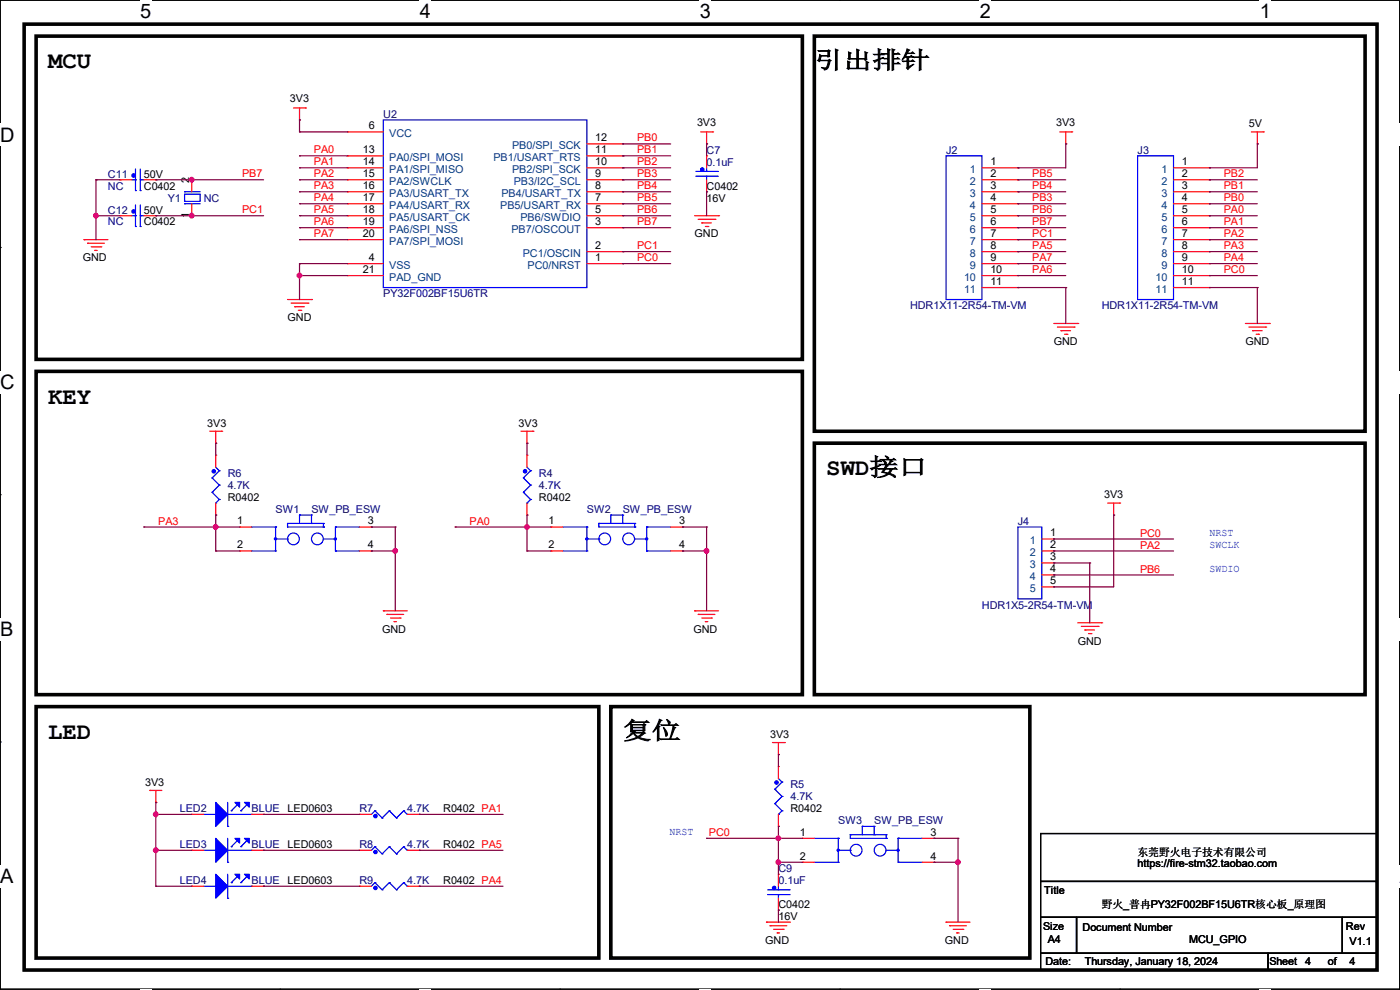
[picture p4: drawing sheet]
<svg xmlns="http://www.w3.org/2000/svg" width="297mm" height="210mm" viewBox="0 0 297 210" stroke-linecap="round" stroke-linejoin="round" font-family="sans-serif">
<path d="M0 0h297v209.8h-297z" fill="none" stroke="#000" stroke-width=".25"/>
<g fill="#fff">
<path d="M29.7 0h2.4v4.8h-2.4z"/>
<path d="M29.7 209.8h2.4v.2h-2.4z"/>
</g>
<path d="M59.4 0h.1M59.4 209.8h.1" fill="none" stroke="#000" stroke-width=".25"/>
<g fill="#fff">
<path d="M89.1 0h2.3v4.8h-2.3z"/>
<path d="M89.1 209.8h2.3v.2h-2.3z"/>
</g>
<path d="M118.8 0h.1M118.8 209.8h.1" fill="none" stroke="#000" stroke-width=".25"/>
<g fill="#fff">
<path d="M148.5 0h2.3v4.8h-2.3z"/>
<path d="M148.5 209.8h2.3v.2h-2.3z"/>
</g>
<path d="M178.2 0h.1M178.2 209.8h.1" fill="none" stroke="#000" stroke-width=".25"/>
<g fill="#fff">
<path d="M207.9 0h2.3v4.8h-2.3z"/>
<path d="M207.9 209.8h2.3v.2h-2.3z"/>
</g>
<path d="M237.6 0h.1M237.6 209.8h.1" fill="none" stroke="#000" stroke-width=".25"/>
<g fill="#fff">
<path d="M267.3 0h2.3v4.8h-2.3z"/>
<path d="M267.3 209.8h2.3v.2h-2.3z"/>
<path d="M0 26.2h3.1v4.8h-3.1z"/>
<path d="M297 26.2v4.8z"/>
<path d="M0 78.7h3.1v4.7h-3.1z"/>
<path d="M297 78.7v4.7z"/>
</g>
<path d="M0 52.5h.1M297 52.5h.1" fill="none" stroke="#000" stroke-width=".25"/>
<g fill="#fff">
<path d="M0 131.1h2.9v4.8h-2.9z"/>
<path d="M297 131.1v4.8z"/>
</g>
<path d="M0 104.9h.1M297 104.9h.1" fill="none" stroke="#000" stroke-width=".25"/>
<g fill="#fff">
<path d="M0 183.6h2.9v4.7h-2.9z"/>
<path d="M296.9 183.6h.1v4.7h-.1z"/>
</g>
<path d="M0 157.4h.1M297 157.4h.1M220.8 176.8h71.3v10.2h-71.3zM220.8 187h71.3v7.6h-71.3zM220.8 194.6h7.6v7.6h-7.6zM228.4 194.6h56.4v7.6h-56.4zM284.8 194.6h7.3v7.6h-7.3zM220.8 202.2h48.2v3.6h-48.2zM269 202.2h23.1v3.6h-23.1z" fill="none" stroke="#000" stroke-width=".25"/>
<path d="M5.1 5.1h287v200.7h-287zM7.7 7.7h162.5v68.5h-162.5zM172.8 7.7h116.8v83.8h-116.8zM7.7 78.8h162.5v68.6h-162.5zM172.8 94h116.8v53.4h-116.8zM7.7 149.9h119.3v53.3h-119.3zM129.6 149.9h88.9v53.3h-88.9z" fill="none" stroke="#000" stroke-width=".76"/>
<g fill="none" stroke="#f00" stroke-width=".25">
<path d="M25.4 38.1h.1M25.4 38.1h2.6M30.5 38.1h2.6M33.1 38.1h.1M40.7 38.1h.1M40.7 38.1v2.6M62.3 22.9h2.5M63.5 25.4h.1M63.5 22.9v2.5M64.8 22.9h.1M73.7 28h.1M73.7 33.1h.1"/>
<path d="M73.7 35.6h.1M73.7 38.1h.1M73.7 28h7.6M73.7 35.6h7.6M73.7 38.1h7.6M73.7 33.1h7.6M124.5 35.6h7.6M124.5 38.1h7.6M124.5 33.1h7.6M124.5 30.5h7.6M132.1 38.1h.1M132.1 35.6h.1"/>
<path d="M132.1 33.1h.1M132.1 30.5h.1M148.6 28h2.6M149.9 30.5h.1M149.9 33.1h.1M149.9 28v2.5M149.9 33.1v2.5M149.9 38.1v2.6M151.2 28h.1M208.3 35.6h7.6M208.3 38.1h7.6M215.9 35.6h.1"/>
<path d="M215.9 38.1h.1M224.8 28h2.6M226.1 30.5h.1M226.1 28v2.5M227.4 28h.1M249 35.6h7.6M249 38.1h7.6M256.6 35.6h.1M256.6 38.1h.1M265.5 28h2.5M266.7 30.5h.1M266.7 28v2.5"/>
<path d="M268 28h.1M17.8 50.8h.1M17.8 50.8h5.1M18.6 51.6h.1M18.6 51.6h3.5M19.3 52.4h2.1M20.1 53.1h.1M20.1 53.1h.5M21.4 52.4h.1M25.4 45.8h.1M25.4 45.8h2.6M30.5 45.8h2.6"/>
<path d="M33.1 45.8h.1M40.7 45.8h.1M40.7 43.2v2.6M73.7 55.9h.1M73.7 40.7h.1M73.7 43.2h.1M73.7 45.8h.1M73.7 48.3h.1M73.7 50.8h.1M73.7 58.5h.1M73.7 45.8h7.6M73.7 50.8h7.6"/>
<path d="M73.7 40.7h7.6M73.7 43.2h7.6M73.7 48.3h7.6M73.7 55.9h7.6M73.7 58.5h7.6M124.5 45.8h7.6M124.5 40.7h7.6M124.5 43.2h7.6M124.5 48.3h7.6M124.5 53.4h7.6M124.5 55.9h7.6M132.1 55.9h.1"/>
<path d="M132.1 53.4h.1M132.1 48.3h.1M132.1 45.8h.1M132.1 43.2h.1M132.1 40.7h.1M147.4 45.8h5M148.1 46.5h3.6M148.9 47.3h.1M148.9 47.3h2M149.6 48h.6M149.9 40.7h.1M150.2 48h.1"/>
<path d="M151.7 46.5h.1M152.4 45.8h.1M208.3 45.8h7.6M208.3 50.8h7.6M208.3 40.7h7.6M208.3 43.2h7.6M208.3 48.3h7.6M208.3 53.4h7.6M208.3 55.9h7.6M208.3 58.5h7.6M215.9 40.7h.1M215.9 43.2h.1"/>
<path d="M215.9 45.8h.1M215.9 48.3h.1M215.9 50.8h.1M215.9 53.4h.1M215.9 55.9h.1M215.9 58.5h.1M249 45.8h7.6M249 50.8h7.6M249 40.7h7.6M249 43.2h7.6M249 48.3h7.6M249 53.4h7.6"/>
<path d="M249 55.9h7.6M249 58.5h7.6M256.6 40.7h.1M256.6 43.2h.1M256.6 45.8h.1M256.6 48.3h.1M256.6 50.8h.1M256.6 53.4h.1M256.6 55.9h.1M256.6 58.5h.1M61 63.5h5.1M61.8 64.3h3.5"/>
<path d="M62.5 65.1h.1M62.5 65.1h2.1M63.3 65.8h.5M63.8 65.8h.1M65.3 64.3h.1M66.1 63.5h.1M208.3 61h7.6M215.9 61h.1M223.6 68.6h5M224.3 69.4h3.6M225.1 70.1h.1M225.1 70.1h2"/>
<path d="M225.8 70.9h.6M226.4 70.9h.1M227.9 69.4h.1M228.6 68.6h.1M249 61h7.6M256.6 61h.1M264.2 68.6h5.1M265 69.4h3.5M265.7 70.1h.1M265.7 70.1h2.1M266.5 70.9h.5M267 70.9h.1"/>
<path d="M268.5 69.4h.1M269.3 68.6h.1M44.5 91.5h2.5M45.8 94h.1M45.8 96.6h.1M45.8 91.5v2.5M45.8 96.6v2.5M47 91.5h.1M110.5 91.5h2.6M111.8 94h.1M111.8 96.6h.1M111.8 91.5v2.5"/>
<path d="M111.8 96.6v2.5M113.1 91.5h.1M45.8 109.3h.1M45.8 106.7v2.6M50.8 111.8h.1M50.8 116.9h.1M50.8 111.8h2.6M50.8 116.9h2.6M76.2 111.8h2.6M76.2 116.9h2.6M78.8 111.8h.1M78.8 116.9h.1"/>
<path d="M111.8 109.3h.1M111.8 106.7v2.6M116.9 111.8h.1M116.9 116.9h.1M116.9 111.8h2.5M116.9 116.9h2.5M142.3 111.8h2.5M142.3 116.9h2.5M144.8 111.8h.1M144.8 116.9h.1M221 116.9h2.6M221 114.3h2.6"/>
<path d="M221 119.4h2.6M223.6 114.3h.1M223.6 116.9h.1M223.6 119.4h.1M235 106.7h2.5M236.3 109.3h.1M236.3 106.7v2.6M237.5 106.7h.1M81.3 129.6h.1M81.3 129.6h5.1M82.1 130.3h.1M82.1 130.3h3.5"/>
<path d="M82.8 131.1h2.1M83.6 131.9h.1M83.6 131.9h.5M84.9 131.1h.1M147.4 129.6h.1M147.4 129.6h5M148.1 130.3h.1M148.1 130.3h3.6M148.9 131.1h2M149.6 131.9h.1M149.6 131.9h.6M150.9 131.1h.1"/>
<path d="M221 122h2.6M221 124.5h2.6M223.6 122h.1M223.6 124.5h.1M228.6 132.1h5.1M229.4 132.9h3.6M230.2 133.6h.1M230.2 133.6h2M230.9 134.4h.5M231.4 134.4h.1M233 132.9h.1M233.7 132.1h.1"/>
<path d="M163.9 157.5h2.5M165.1 157.5v2.6M166.4 157.5h.1M31.8 167.7h.1M31.8 167.7h2.5M33.1 170.2h.1M33.1 167.7v2.5M40.7 172.8h.1M40.7 172.8h2.5M53.4 172.8h2.5M55.9 172.8h.1M76.2 172.8h.1"/>
<path d="M76.2 172.8h2.6M86.4 172.8h2.5M88.9 172.8h.1M165.1 160.1h.1M165.1 162.6h.1M165.1 175.3h.1M165.1 162.6v2.5M165.1 172.8v2.5M170.2 177.8h.1M170.2 177.8h2.6M195.6 177.8h2.6M198.2 177.8h.1"/>
<path d="M40.7 180.4h.1M40.7 188h.1M40.7 180.4h2.5M40.7 188h2.5M53.4 180.4h2.5M53.4 188h2.5M55.9 180.4h.1M55.9 188h.1M76.2 180.4h.1M76.2 188h.1M76.2 180.4h2.6M76.2 188h2.6"/>
<path d="M86.4 180.4h2.5M86.4 188h2.5M88.9 180.4h.1M88.9 188h.1M162.6 195.6h.1M162.6 195.6h5.1M163.4 196.4h.1M163.4 196.4h3.5M164.1 197.1h2.1M164.9 197.9h.1M164.9 197.9h.5M165.1 185.5h.1"/>
<path d="M165.1 193.1h.1M165.1 185.5v2.5M165.1 190.5v2.6M166.2 197.1h.1M170.2 182.9h.1M170.2 182.9h2.6M195.6 182.9h2.6M198.2 182.9h.1M200.7 195.6h.1M200.7 195.6h5.1M201.5 196.4h.1M201.5 196.4h3.5"/>
<path d="M202.2 197.1h2.1M203 197.9h.1M203 197.9h.5M204.3 197.1h.1"/>
</g>
<g fill="#00f" stroke="#00f" stroke-width=".25">
<path d="M45.8 177.8l2.5 2.6-2.5 2.5z"/>
<path d="M49.8 177.8h1v1.1z"/>
<path d="M51.9 177.8h1v1.1z"/>
<path d="M45.8 185.5l2.5 2.5-2.5 2.5z"/>
<path d="M49.8 185.5h1v1z"/>
<path d="M51.9 185.5h1v1z"/>
<path d="M45.8 170.2l2.5 2.6-2.5 2.5z"/>
<path d="M49.8 170.2h1v1z"/>
<path d="M51.9 170.2h1v1z"/>
<circle cx="79.6" cy="173.1" r=".36"/>
<circle cx="164.2" cy="188.4" r=".36"/>
<circle cx="45.4" cy="100" r=".36"/>
<circle cx="111.4" cy="100" r=".36"/>
<circle cx="28.3" cy="37.2" r=".36"/>
<circle cx="149" cy="36" r=".36"/>
<circle cx="79.6" cy="180.7" r=".36"/>
<circle cx="124.5" cy="114.3" r=".23"/>
<circle cx="137.2" cy="114.3" r=".23"/>
<circle cx="28.3" cy="44.9" r=".36"/>
<circle cx="177.8" cy="180.4" r=".23"/>
<circle cx="190.5" cy="180.4" r=".23"/>
<circle cx="58.4" cy="114.3" r=".23"/>
<circle cx="71.1" cy="114.3" r=".23"/>
<circle cx="79.6" cy="188.4" r=".36"/>
<circle cx="164.7" cy="166" r=".36"/>
</g>
<g fill="none" stroke="#00f" stroke-width=".25">
<path d="M28 38.1h.7M28.7 38.1h.1M28.7 35.9v4.5M29.8 38.1h.1M29.8 35.9v4.5M29.8 38.1h.7M81.3 25.4h43.2v35.6h-43.2zM147.6 37.4h4.6M147.6 36.4h4.6M149.9 37.4h.1M149.9 36.4h.1M149.9 35.6v.8"/>
<path d="M149.9 37.4v.7M152.2 37.4h.1M152.2 36.4h.1M200.7 33.1h7.6v30.4h-7.6zM241.3 33.1h7.7v30.4h-7.7zM28 45.8h.7M28.7 40.4h.1M28.7 48h.1M28.7 45.8h.1M28.7 43.5v4.5M29.8 40.4h.1M29.8 48h.1"/>
<path d="M29.8 45.8h.1M29.8 43.5v4.5M29.8 45.8h.7M39.2 41.2h3.3v1.5h-3.3zM39.2 43.2h.1M39.2 40.7h.1M39.2 43.2h3.3M39.2 40.7h3.3M45.8 99.1l.7 .8M46.5 99.9h.1M46.5 99.9l-1.5 1.5M111.8 99.1l.8 .8"/>
<path d="M112.6 99.9h.1M112.6 99.9l-1.6 1.5M45 101.4h.1M45 104.4h.1M45 101.4l1.5 1.5M45 104.4l1.5 1.6M45.8 106.7h.1M46.5 102.9h.1M46.5 106h.1M46.5 102.9l-1.5 1.5M46.5 106l-.7 .7M53.4 111.8h5.1"/>
<path d="M53.4 116.9h5.1M58.5 111.8h.1M58.5 116.9h.1M58.5 114.3h2.5M58.5 111.8v5.1M61 114.3h.1M61 111h.1M61 111v.8h7.6M61 111h7.6M63.5 109.3h.1M63.5 109.3h2.6M63.5 109.3v1.7"/>
<path d="M66.1 109.3h.1M66.1 111h.1M66.1 109.3v1.7M68.6 111.8h.1M68.6 111h.1M68.6 114.3h2.6M68.6 111v.8M71.2 111.8h.1M71.2 116.9h.1M71.2 114.3h.1M71.2 111.8h5M71.2 116.9h5"/>
<path d="M71.2 111.8v5.1M111 101.4h.1M111 104.4h.1M111 101.4l1.6 1.5M111 104.4l1.6 1.6M111.8 106.7h.1M112.6 102.9h.1M112.6 106h.1M112.6 102.9l-1.6 1.5M112.6 106l-.8 .7M119.4 111.8h5.1M119.4 116.9h5.1"/>
<path d="M124.5 111.8h.1M124.5 116.9h.1M124.5 111.8v5.1M124.5 114.3h2.5M127 114.3h.1M127 111h.1M127 111v.8h7.7M127 111h7.7M129.6 109.3h.1M129.6 109.3v1.7M129.6 109.3h2.5M132.1 109.3h.1"/>
<path d="M132.1 111h.1M132.1 109.3v1.7M134.7 111.8h.1M134.7 111h.1M134.7 114.3h2.5M134.7 111v.8M137.2 111.8h.1M137.2 116.9h.1M137.2 114.3h.1M137.2 111.8h5.1M137.2 116.9h5.1M137.2 111.8v5.1"/>
<path d="M215.9 111.8h5.1v15.2h-5.1zM43.2 172.8h2.6M45.8 172.8h.1M48.3 175.3h.1M48.3 170.2v5.1M48.3 177.8v5.1M48.3 172.8h5.1M49.1 179.6h.1M49.1 172h.1M50.3 178.4l-1.2 1.2M50.3 170.7l-1.2 1.3M51.1 179.6h.1"/>
<path d="M51.1 172h.1M52.4 178.4l-1.3 1.2M52.4 170.7l-1.3 1.3M53.4 172.8h.1M79.5 172h.1M79.5 179.6h.1M79.5 172l-.7 .8M79.5 172l1.6 1.5M79.5 179.6l-.7 .8M79.5 179.6l1.6 1.5M81.1 173.5h.1M82.6 172h.1"/>
<path d="M82.6 179.6h.1M82.6 172l-1.5 1.5M82.6 172l1.5 1.5M82.6 179.6l-1.5 1.5M82.6 179.6l1.5 1.5M84.1 173.5h.1M85.6 172h.1M85.6 179.6h.1M85.6 172l-1.5 1.5M85.6 172l.8 .8M85.6 179.6l-1.5 1.5M85.6 179.6l.8 .8"/>
<path d="M86.4 172.8h.1M164.4 167.4h.1M164.4 170.5h.1M164.4 167.4l1.5 1.6M164.4 170.5l1.5 1.5M165.1 172.8h.1M165.1 165.1l.8 .8M165.9 165.9h.1M165.9 169h.1M165.9 172h.1M165.9 165.9l-1.5 1.5M165.9 169l-1.5 1.5"/>
<path d="M165.9 172l-.8 .8M172.8 177.8h5M177.8 177.8h.1M177.8 177.8v5.1M180.4 177.1h.1M180.4 177.1v.7h7.6M180.4 177.1h7.6M182.9 175.3h.1M182.9 175.3v1.8M182.9 175.3h2.6M185.5 175.3h.1M185.5 177.1h.1"/>
<path d="M185.5 175.3v1.8M188 177.8h.1M188 177.1h.1M188 177.1v.7M190.5 177.8h.1M190.5 177.8h5.1M190.5 177.8v5.1M43.2 180.4h2.6M43.2 188h2.6M45.8 180.4h.1M45.8 188h.1M48.3 182.9h.1"/>
<path d="M48.3 190.5h.1M48.3 185.5v5M48.3 180.4h5.1M48.3 188h5.1M49.1 187.2h.1M50.3 186l-1.2 1.2M51.1 187.2h.1M52.4 186l-1.3 1.2M53.4 180.4h.1M53.4 188h.1M79.5 187.2h.1M79.5 187.2l-.7 .8"/>
<path d="M79.5 187.2l1.6 1.6M81.1 181.1h.1M81.1 188.8h.1M82.6 187.2h.1M82.6 187.2l-1.5 1.6M82.6 187.2l1.5 1.6M84.1 181.1h.1M84.1 188.8h.1M85.6 187.2h.1M85.6 187.2l-1.5 1.6M85.6 187.2l.8 .8M86.4 180.4h.1"/>
<path d="M86.4 188h.1M162.9 189.8h4.5M162.9 188.8h4.5M165.1 189.8h.1M165.1 188.8h.1M165.1 188v.8M165.1 189.8v.7M167.4 189.8h.1M167.4 188.8h.1M172.8 182.9h5M177.8 182.9h.1M177.8 180.4h2.6"/>
<path d="M180.4 180.4h.1M188 180.4h2.5M190.5 182.9h.1M190.5 180.4h.1M190.5 182.9h5.1"/>
<circle cx="62.3" cy="114.3" r="1.25"/>
<circle cx="67.3" cy="114.3" r="1.25"/>
<circle cx="128.3" cy="114.3" r="1.25"/>
<circle cx="133.4" cy="114.3" r="1.25"/>
<circle cx="181.6" cy="180.4" r="1.25"/>
<circle cx="186.7" cy="180.4" r="1.25"/>
</g>
<g fill="none" stroke="#800040" stroke-width=".25">
<path d="M20.4 38.1h.1M20.4 38.1h5M20.4 38.1v12.7M33.1 38.1h.1M33.1 38.1h22.8M40.7 38.1h.1M63.5 28h.1M63.5 25.4h.1M63.5 33.1h.1M63.5 35.6h.1M63.5 38.1h.1M63.5 38.1h10.2"/>
<path d="M63.5 35.6h10.2M63.5 28h10.2M63.5 25.4v2.6M63.5 33.1h10.2M132.1 30.5h.1M132.1 33.1h.1M132.1 35.6h.1M132.1 38.1h.1M132.1 38.1h10.2M132.1 35.6h10.2M132.1 33.1h10.2M132.1 30.5h10.2"/>
<path d="M149.9 30.5h.1M149.9 30.5v2.6M215.9 38.1h.1M215.9 35.6h.1M215.9 38.1h10.2M226.1 30.5h.1M226.1 30.5v5.1h-10.2M256.6 38.1h.1M256.6 35.6h.1M256.6 38.1h10.1M266.7 30.5h.1M266.7 30.5v5.1h-10.1"/>
<path d="M20.4 45.8h.1M20.4 45.8h5M33.1 45.8h.1M33.1 45.8h22.8M40.7 45.8h.1M63.5 55.9h.1M63.5 58.5h.1M63.5 43.2h.1M63.5 40.7h.1M63.5 45.8h.1M63.5 48.3h.1M63.5 50.8h.1"/>
<path d="M63.5 40.7h10.2M63.5 43.2h10.2M63.5 45.8h10.2M63.5 48.3h10.2M63.5 50.8h10.2M63.5 55.9h10.2M63.5 58.5h10.2M63.5 55.9v7.6M132.1 40.7h.1M132.1 43.2h.1M132.1 45.8h.1M132.1 48.3h.1"/>
<path d="M132.1 53.4h.1M132.1 55.9h.1M132.1 40.7h10.2M132.1 43.2h10.2M132.1 45.8h10.2M132.1 48.3h10.2M132.1 53.4h10.2M132.1 55.9h10.2M149.9 40.7h.1M149.9 40.7v5.1M215.9 40.7h.1M215.9 43.2h.1"/>
<path d="M215.9 45.8h.1M215.9 48.3h.1M215.9 50.8h.1M215.9 53.4h.1M215.9 55.9h.1M215.9 58.5h.1M215.9 40.7h10.2M215.9 43.2h10.2M215.9 45.8h10.2M215.9 48.3h10.2M215.9 50.8h10.2M215.9 53.4h10.2"/>
<path d="M215.9 55.9h10.2M215.9 58.5h10.2M256.6 43.2h.1M256.6 40.7h.1M256.6 45.8h.1M256.6 50.8h.1M256.6 48.3h.1M256.6 53.4h.1M256.6 55.9h.1M256.6 58.5h.1M256.6 40.7h10.1M256.6 43.2h10.1"/>
<path d="M256.6 45.8h10.1M256.6 48.3h10.1M256.6 50.8h10.1M256.6 53.4h10.1M256.6 55.9h10.1M256.6 58.5h10.1M215.9 61h.1M215.9 61h10.2M226.1 61h.1M226.1 61v7.6M256.6 61h.1M256.6 61h10.1"/>
<path d="M266.7 61h.1M266.7 61v7.6M45.8 94h.1M45.8 94v2.6M111.8 94h.1M111.8 94v2.6M30.5 111.8h.1M30.5 111.8h20.3M45.8 111.8h.1M45.8 116.9h.1M45.8 109.3h.1M45.8 116.9h5"/>
<path d="M45.8 109.3v7.6M78.8 111.8h.1M78.8 116.9h.1M78.8 116.9h5.1M78.8 111.8h5.1M83.9 111.8h.1M83.9 116.9h.1M83.9 111.8v17.8M96.6 111.8h.1M96.6 111.8h20.3M111.8 111.8h.1M111.8 116.9h.1"/>
<path d="M111.8 109.3h.1M111.8 116.9h5.1M111.8 109.3v7.6M144.8 111.8h.1M144.8 116.9h.1M144.8 116.9h5.1M144.8 111.8h5.1M149.9 111.8h.1M149.9 116.9h.1M149.9 111.8v17.8M223.6 114.3h.1M223.6 116.9h.1"/>
<path d="M223.6 119.4h.1M223.6 114.3h25.4M223.6 116.9h25.4M223.6 119.4h7.6M231.2 119.4h.1M231.2 119.4v12.7M236.3 109.3h.1M236.3 109.3v15.2h-12.7M223.6 122h.1M223.6 124.5h.1M223.6 122h25.4M33.1 172.8h.1"/>
<path d="M33.1 170.2h.1M33.1 172.8h7.6M33.1 170.2v17.8M55.9 172.8h.1M55.9 172.8h20.3M88.9 172.8h.1M88.9 172.8h17.8M149.9 177.8h.1M149.9 177.8h20.3M165.1 177.8h.1M165.1 175.3h.1M165.1 160.1h.1"/>
<path d="M165.1 160.1v2.5M165.1 175.3v10.2M198.2 177.8h.1M198.2 177.8h5M203.2 177.8h.1M203.2 177.8v17.8M33.1 180.4h.1M33.1 188h.1M33.1 180.4h7.6M33.1 188h7.6M55.9 180.4h.1M55.9 188h.1"/>
<path d="M55.9 180.4h20.3M55.9 188h20.3M88.9 180.4h.1M88.9 188h.1M88.9 180.4h17.8M88.9 188h17.8M165.1 182.9h.1M165.1 193.1h.1M165.1 193.1v2.5M165.1 182.9h5.1M198.2 182.9h.1M198.2 182.9h5"/>
<path d="M203.2 182.9h.1"/>
</g>
<g fill="#f0f" stroke="#f0f" stroke-width=".25">
<circle cx="33" cy="172.7" r=".49"/>
<circle cx="33" cy="180.4" r=".49"/>
<circle cx="165.1" cy="182.9" r=".49"/>
<circle cx="203.2" cy="182.9" r=".49"/>
<circle cx="165.1" cy="177.8" r=".49"/>
<circle cx="83.8" cy="116.9" r=".49"/>
<circle cx="45.7" cy="111.8" r=".49"/>
<circle cx="63.5" cy="58.4" r=".49"/>
<circle cx="40.7" cy="38.1" r=".49"/>
<circle cx="40.7" cy="45.7" r=".49"/>
<circle cx="20.3" cy="45.7" r=".49"/>
<circle cx="149.9" cy="116.9" r=".49"/>
<circle cx="111.8" cy="111.8" r=".49"/>
</g>
<g font-size="5.1">
<text x="10.2" y="14.5">MCU</text>
<text x="172.8" y="14.5">引出排针</text>
<text x="10.2" y="85.6">KEY</text>
<text x="175.3" y="100.8">SWD接口</text>
<text x="10.2" y="156.7">LED</text>
<text x="132.1" y="156.7">复位</text>
</g>
<g font-size="4.2">
<text x="29.7" y="3.9">5</text>
<text x="89.1" y="3.9">4</text>
<text x="148.5" y="3.9">3</text>
<text x="207.9" y="3.9">2</text>
<text x="267.3" y="3.9">1</text>
<text x="0" y="30.1">D</text>
<text x="0" y="82.5">C</text>
<text x="0" y="135">B</text>
<text x="0" y="187.4">A</text>
<text x="297" y="187.4">A</text>
</g>
<g font-size="2.3">
<text x="61.5" y="21.7">3V3</text>
<text x="78.3" y="27.4">6</text>
<text x="126.3" y="30">12</text>
<text x="147.9" y="26.8">3V3</text>
<text x="224.1" y="26.8">3V3</text>
<text x="265" y="27">5V</text>
<text x="77" y="32.5">13</text>
<text x="77" y="35.1">14</text>
<text x="126.3" y="35.1">10</text>
<text x="126.3" y="32.5">11</text>
<text x="210.1" y="35.1">1</text>
<text x="250.7" y="35.1">1</text>
<text x="30.5" y="40.2">C0402</text>
<text x="30.5" y="37.7">50V</text>
<text x="40.1" y="38.9" transform="rotate(-90 40.1 38.9)">2</text>
<text x="77" y="37.6">15</text>
<text x="77" y="40.1">16</text>
<text x="126.3" y="40.1">8</text>
<text x="126.3" y="37.6">9</text>
<text x="149.9" y="40.2">C0402</text>
<text x="210.1" y="37.6">2</text>
<text x="210.1" y="40.1">3</text>
<text x="250.7" y="37.6">2</text>
<text x="250.7" y="40.1">3</text>
<text x="30.5" y="47.8">C0402</text>
<text x="30.5" y="45.3">50V</text>
<text x="40.1" y="46.3" transform="rotate(-90 40.1 46.3)">1</text>
<text x="77" y="42.7">17</text>
<text x="77" y="45.2">18</text>
<text x="77" y="47.8">19</text>
<text x="126.3" y="47.8">3</text>
<text x="126.3" y="45.2">5</text>
<text x="126.3" y="42.7">7</text>
<text x="149.9" y="42.8">16V</text>
<text x="210.1" y="42.7">4</text>
<text x="210.1" y="45.2">5</text>
<text x="210.1" y="47.8">6</text>
<text x="250.7" y="42.7">4</text>
<text x="250.7" y="45.2">5</text>
<text x="250.7" y="47.8">6</text>
<text x="77" y="50.3">20</text>
<text x="126.3" y="52.8">2</text>
<text x="147.4" y="50.4">GND</text>
<text x="210.1" y="50.3">7</text>
<text x="210.1" y="52.8">8</text>
<text x="250.7" y="50.3">7</text>
<text x="250.7" y="52.8">8</text>
<text x="17.6" y="55.5">GND</text>
<text x="77" y="57.9">21</text>
<text x="78.3" y="55.4">4</text>
<text x="126.3" y="55.4">1</text>
<text x="210.1" y="55.4">9</text>
<text x="210.1" y="57.9">10</text>
<text x="250.7" y="55.4">9</text>
<text x="250.7" y="57.9">10</text>
<text x="210.1" y="60.5">11</text>
<text x="250.7" y="60.5">11</text>
<text x="61" y="68.2">GND</text>
<text x="223.6" y="73.2">GND</text>
<text x="264.2" y="73.2">GND</text>
<text x="44" y="90.5">3V3</text>
<text x="110" y="90.5">3V3</text>
<text x="48.3" y="106.3">R0402</text>
<text x="114.3" y="106.3">R0402</text>
<text x="234.2" y="105.7">3V3</text>
<text x="50.3" y="111.3">1</text>
<text x="78" y="111.3">3</text>
<text x="116.4" y="111.3">1</text>
<text x="144.1" y="111.3">3</text>
<text x="222.8" y="113.8">1</text>
<text x="50.3" y="116.3">2</text>
<text x="78" y="116.3">4</text>
<text x="116.4" y="116.3">2</text>
<text x="144.1" y="116.3">4</text>
<text x="222.8" y="116.3">2</text>
<text x="222.8" y="118.9">3</text>
<text x="222.8" y="121.4">4</text>
<text x="222.8" y="124">5</text>
<text x="81.1" y="134.2">GND</text>
<text x="147.1" y="134.2">GND</text>
<text x="228.6" y="136.7">GND</text>
<text x="163.4" y="156.5">3V3</text>
<text x="30.8" y="166.7">3V3</text>
<text x="61" y="172.3">LED0603</text>
<text x="94" y="172.3">R0402 PA1</text>
<text x="167.7" y="172.3">R0402</text>
<text x="61" y="179.9">LED0603</text>
<text x="94" y="179.9">R0402 PA5</text>
<text x="169.7" y="177.3">1</text>
<text x="197.4" y="177.3">3</text>
<text x="169.7" y="182.4">2</text>
<text x="197.4" y="182.4">4</text>
<text x="241.3" y="181.7">东莞野火电子技术有限公司</text>
<text x="241.3" y="184">https://fire-stm32.taobao.com</text>
<text x="61" y="187.5">LED0603</text>
<text x="94" y="187.5">R0402 PA4</text>
<text x="221.5" y="189.6">Title</text>
<text x="165.1" y="192.6">C0402</text>
<text x="165.1" y="195.2">16V</text>
<text x="221.3" y="197.2">Size</text>
<text x="229.7" y="197.4">Document Number</text>
<text x="233.7" y="192.6">野火_普冉PY32F002BF15U6TR核心板_原理图</text>
<text x="285.5" y="197.2">Rev</text>
<text x="162.4" y="200.2">GND</text>
<text x="200.5" y="200.2">GND</text>
<text x="222.3" y="200">A4</text>
<text x="252.3" y="200">MCU_GPIO</text>
<text x="286.3" y="200.5">V1.1</text>
<text x="221.8" y="204.8">Date:</text>
<text x="230.2" y="204.8">Thursday, January 18, 2024</text>
<text x="269.3" y="204.8">Sheet</text>
<text x="276.9" y="204.8">4</text>
<text x="281.7" y="204.8">of</text>
<text x="286.3" y="204.8">4</text>
</g>
<g font-size="2.3" fill="#000080">
<text x="81.3" y="25">U2</text>
<text x="149.9" y="32.6">C7</text>
<text x="149.9" y="35.1">0.1uF</text>
<text x="200.7" y="32.6">J2</text>
<text x="241.3" y="32.6">J3</text>
<text x="22.9" y="37.7">C11</text>
<text x="22.9" y="40.2">NC</text>
<text x="22.9" y="45.3">C12</text>
<text x="22.9" y="47.8">NC</text>
<text x="35.6" y="42.8">Y1</text>
<text x="43.2" y="42.8">NC</text>
<text x="81.3" y="63.1">PY32F002BF15U6TR</text>
<text x="193.1" y="65.6">HDR1X11-2R54-TM-VM</text>
<text x="233.7" y="65.6">HDR1X11-2R54-TM-VM</text>
<text x="48.3" y="101.2">R6</text>
<text x="114.3" y="101.2">R4</text>
<text x="48.3" y="103.7">4.7K</text>
<text x="114.3" y="103.7">4.7K</text>
<text x="58.5" y="108.8">SW1</text>
<text x="66.1" y="108.8">SW_PB_ESW</text>
<text x="124.5" y="108.8">SW2</text>
<text x="132.1" y="108.8">SW_PB_ESW</text>
<text x="215.9" y="111.3">J4</text>
<text x="208.3" y="129.1">HDR1X5-2R54-TM-VM</text>
<text x="167.7" y="167.2">R5</text>
<text x="38.1" y="172.3">LED2</text>
<text x="53.4" y="172.3">BLUE</text>
<text x="76.2" y="172.3">R7</text>
<text x="86.4" y="172.3">4.7K</text>
<text x="167.7" y="169.8">4.7K</text>
<text x="38.1" y="179.9">LED3</text>
<text x="53.4" y="179.9">BLUE</text>
<text x="76.2" y="179.9">R8</text>
<text x="86.4" y="179.9">4.7K</text>
<text x="177.8" y="174.8">SW3</text>
<text x="185.5" y="174.8">SW_PB_ESW</text>
<text x="165.1" y="185">C9</text>
<text x="38.1" y="187.5">LED4</text>
<text x="53.4" y="187.5">BLUE</text>
<text x="76.2" y="187.5">R9</text>
<text x="86.4" y="187.5">4.7K</text>
<text x="165.1" y="187.5">0.1uF</text>
</g>
<g font-size="2.3" fill="#004080">
<text x="82.6" y="29">VCC</text>
<text x="82.6" y="34.1">PA0/SPI_MOSI</text>
<text x="104.7" y="34.1">PB1/USART_RTS</text>
<text x="108.6" y="31.6">PB0/SPI_SCK</text>
<text x="82.6" y="36.7">PA1/SPI_MISO</text>
<text x="82.6" y="39.2">PA2/SWCLK</text>
<text x="82.6" y="41.7">PA3/USART_TX</text>
<text x="106.4" y="41.7">PB4/USART_TX</text>
<text x="108.6" y="36.7">PB2/SPI_SCK</text>
<text x="109" y="39.2">PB3/I2C_SCL</text>
<text x="205.8" y="36.7">1</text>
<text x="205.8" y="39.2">2</text>
<text x="205.8" y="41.7">3</text>
<text x="246.4" y="36.7">1</text>
<text x="246.4" y="39.2">2</text>
<text x="246.4" y="41.7">3</text>
<text x="82.6" y="44.3">PA4/USART_RX</text>
<text x="82.6" y="46.8">PA5/USART_CK</text>
<text x="106.1" y="44.3">PB5/USART_RX</text>
<text x="110.4" y="46.8">PB6/SWDIO</text>
<text x="205.8" y="44.3">4</text>
<text x="205.8" y="46.8">5</text>
<text x="246.4" y="44.3">4</text>
<text x="246.4" y="46.8">5</text>
<text x="82.6" y="49.4">PA6/SPI_NSS</text>
<text x="82.6" y="51.9">PA7/SPI_MOSI</text>
<text x="108.5" y="49.4">PB7/OSCOUT</text>
<text x="205.8" y="49.4">6</text>
<text x="205.8" y="51.9">7</text>
<text x="246.4" y="49.4">6</text>
<text x="246.4" y="51.9">7</text>
<text x="82.6" y="57">VSS</text>
<text x="82.6" y="59.5">PAD_GND</text>
<text x="110.9" y="54.4">PC1/OSCIN</text>
<text x="111.9" y="57">PC0/NRST</text>
<text x="204.5" y="59.5">10</text>
<text x="205.8" y="54.4">8</text>
<text x="205.8" y="57">9</text>
<text x="245.2" y="59.5">10</text>
<text x="246.4" y="54.4">8</text>
<text x="246.4" y="57">9</text>
<text x="204.5" y="62.1">11</text>
<text x="245.2" y="62.1">11</text>
<text x="218.5" y="115.4">1</text>
<text x="218.5" y="117.9">2</text>
<text x="218.5" y="120.5">3</text>
<text x="218.5" y="123">4</text>
<text x="218.5" y="125.6">5</text>
</g>
<g font-size="2.3" fill="#f00">
<text x="66.6" y="32.6">PA0</text>
<text x="66.6" y="35.1">PA1</text>
<text x="135.2" y="30">PB0</text>
<text x="135.2" y="32.6">PB1</text>
<text x="135.2" y="35.1">PB2</text>
<text x="51.4" y="37.6">PB7</text>
<text x="66.6" y="37.6">PA2</text>
<text x="66.6" y="40.2">PA3</text>
<text x="135.2" y="37.6">PB3</text>
<text x="135.2" y="40.2">PB4</text>
<text x="219" y="37.6">PB5</text>
<text x="219" y="40.2">PB4</text>
<text x="259.6" y="37.6">PB2</text>
<text x="259.6" y="40.2">PB1</text>
<text x="51.4" y="45.3">PC1</text>
<text x="66.6" y="42.7">PA4</text>
<text x="66.6" y="45.3">PA5</text>
<text x="66.6" y="47.8">PA6</text>
<text x="135.2" y="42.7">PB5</text>
<text x="135.2" y="45.3">PB6</text>
<text x="135.2" y="47.8">PB7</text>
<text x="219" y="42.7">PB3</text>
<text x="219" y="45.3">PB6</text>
<text x="219" y="47.8">PB7</text>
<text x="259.6" y="42.7">PB0</text>
<text x="259.6" y="45.3">PA0</text>
<text x="259.6" y="47.8">PA1</text>
<text x="66.6" y="50.3">PA7</text>
<text x="135.2" y="52.9">PC1</text>
<text x="219" y="50.3">PC1</text>
<text x="219" y="52.9">PA5</text>
<text x="259.6" y="50.3">PA2</text>
<text x="259.6" y="52.9">PA3</text>
<text x="135.2" y="55.4">PC0</text>
<text x="219" y="55.4">PA7</text>
<text x="219" y="58">PA6</text>
<text x="259.6" y="55.4">PA4</text>
<text x="259.6" y="58">PC0</text>
<text x="33.6" y="111.3">PA3</text>
<text x="99.6" y="111.3">PA0</text>
<text x="241.9" y="113.8">PC0</text>
<text x="241.9" y="116.4">PA2</text>
<text x="241.9" y="121.5">PB6</text>
<text x="150.4" y="177.3">PC0</text>
</g>
<g font-size="2.3" fill="#00f">
<text x="256.6" y="113.7">NRST</text>
<text x="256.6" y="116.2">SWCLK</text>
<text x="256.6" y="121.3">SWDIO</text>
<text x="142" y="177.2">NRST</text>
</g>
</svg>
